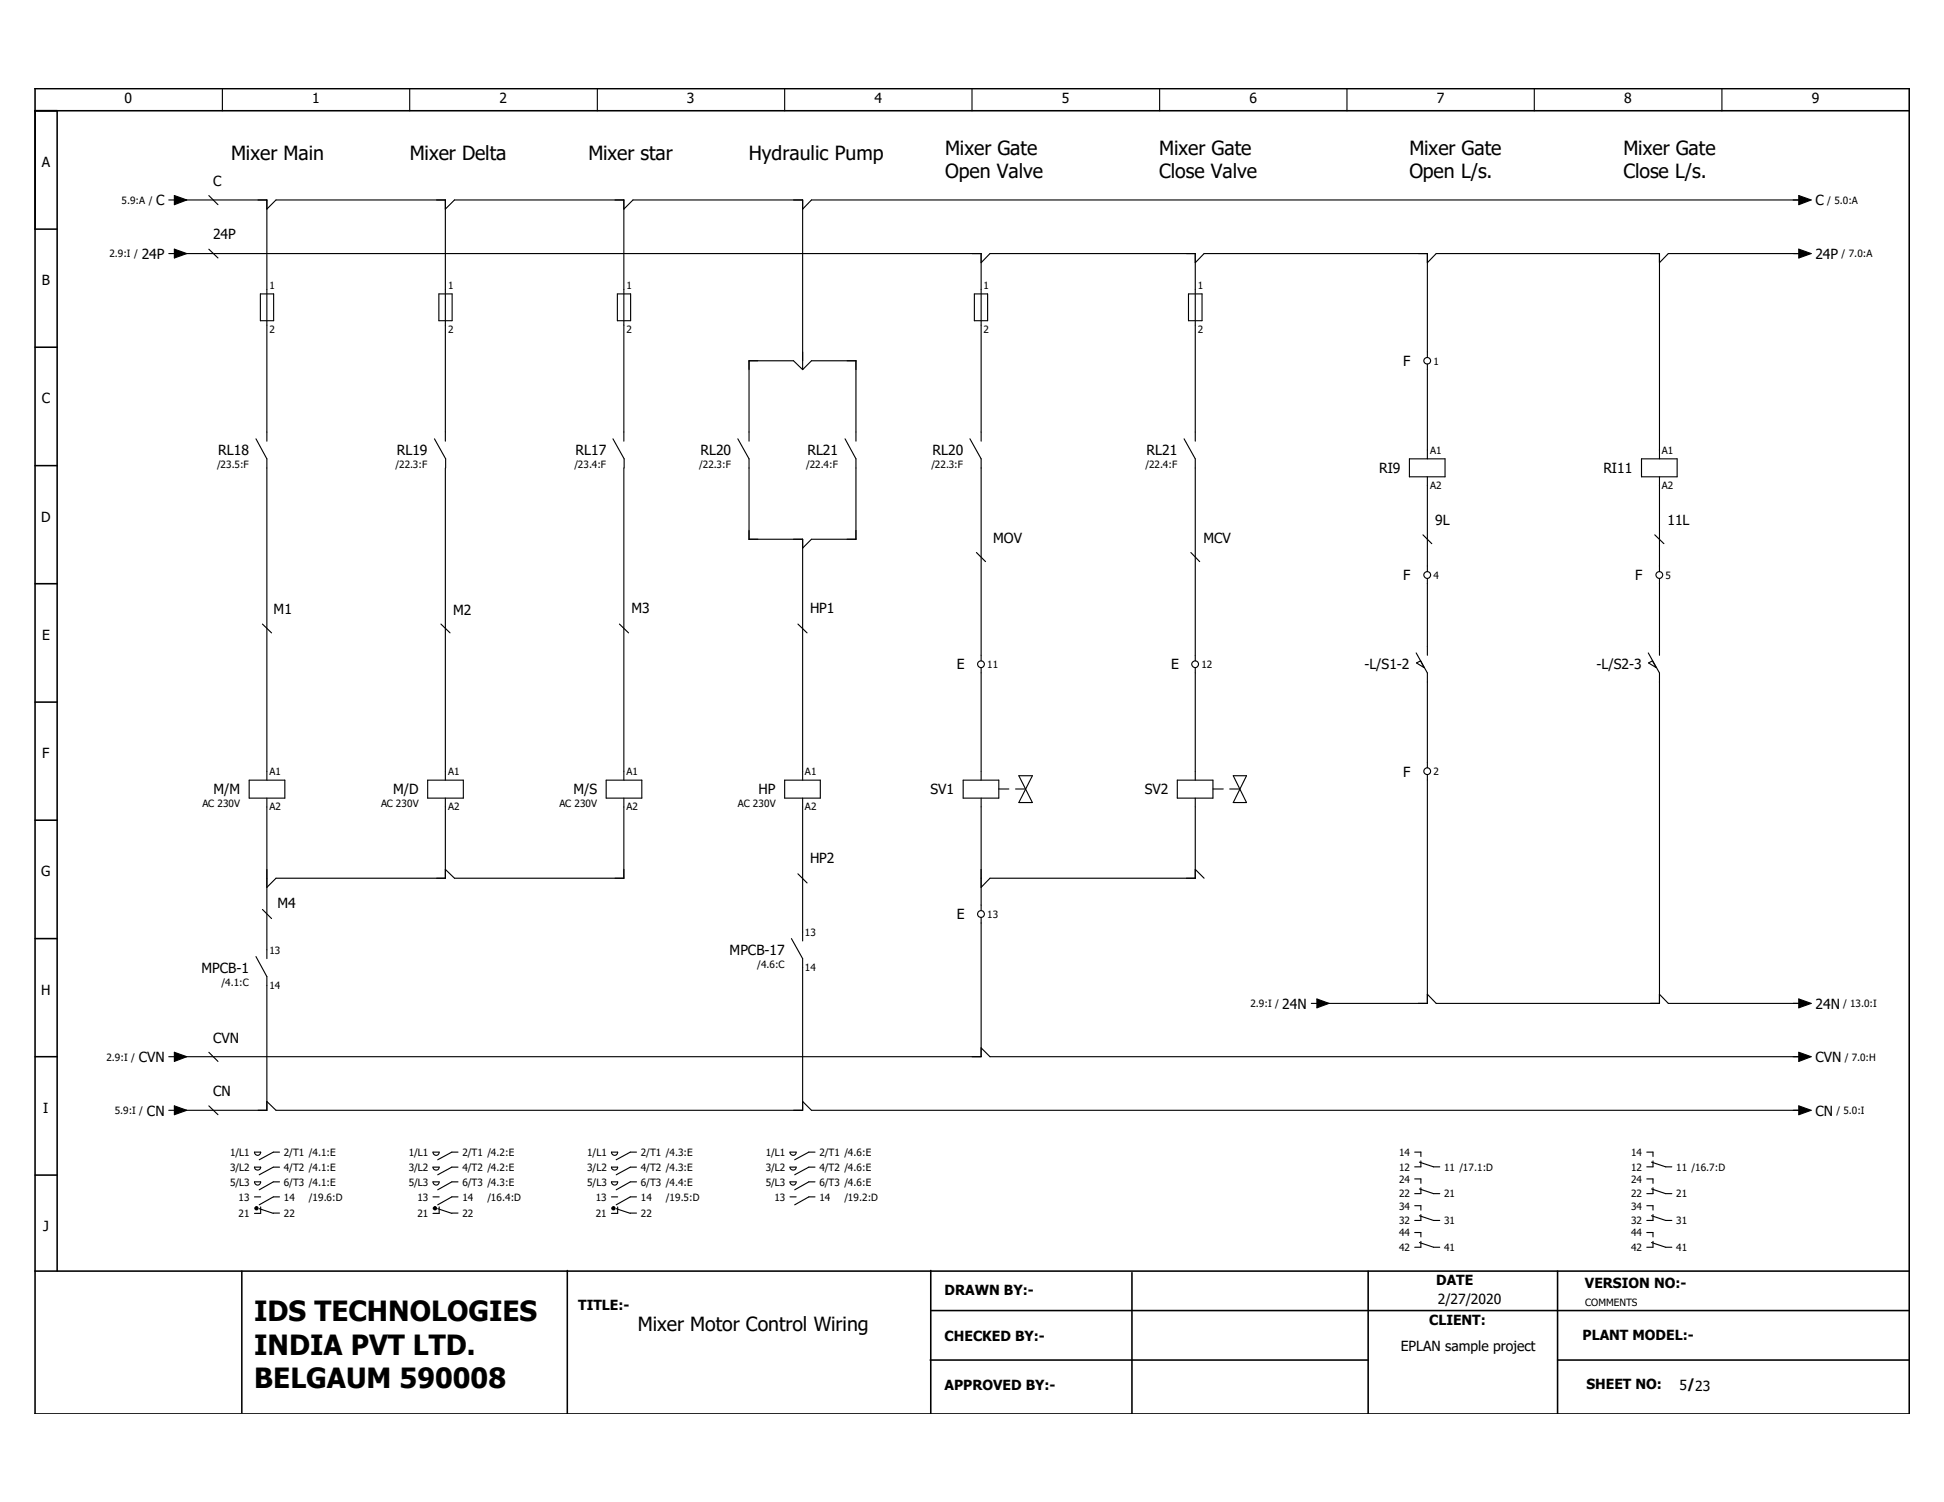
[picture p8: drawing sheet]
<svg xmlns="http://www.w3.org/2000/svg" width="279mm" height="216mm" viewBox="0 0 279 216" stroke-linecap="round" stroke-linejoin="round" font-family="sans-serif">
<path d="M195.6 12.6l-190.6 190.6M4.9 170.6l46.2 32.6M4.9 203.1l.2 .1" fill="none" stroke="#fff" stroke-width=".14"/>
<g fill="none" stroke="#000" stroke-width=".16">
<path d="M32 12.7v3.2M58.9 12.7v3.2M85.9 12.7v3.2M112.8 12.7v3.2M139.7 12.7v3.2M166.7 12.7v3.2M193.6 12.7v3.2M220.5 12.7v3.2M247.5 12.7v3.2M24.3 28.7h.8M24.3 36.4h.8M25.1 28.1l1.7 .6-1.7 .7z"/>
<path d="M25.1 35.8l1.7 .6-1.7 .7zM25.5 28.7h12.9v34.7M25.5 36.4h115.5v27M30 28.1l1.3 1.3M30 35.8l1.3 1.3M38.4 30.1l1.3-1.4h24.3v34.7M64 30.1l1.3-1.4h24.4v34.7M89.7 30.1l1.3-1.4h24.4v24.4M141 37.8l1.3-1.4h29.5v27M171.8 37.8l1.3-1.4h32v15M205.1 37.8l1.3-1.4h32.1v29.6M258.5 28.1l1.8 .6-1.8 .7z"/>
<path d="M258.5 35.8l1.8 .6-1.8 .7zM259 28.7h-142.4l-1.2 1.4M259 36.4h-19.2l-1.3 1.4M37.4 42.2h1.9v3.9h-1.9zM63.1 42.2h1.9v3.9h-1.9zM88.7 42.2h1.9v3.9h-1.9zM115.4 53.1l1.2-1.2h6.4v11.5M115.4 53.1l-1.4-1.2h-6.3v11.5M140 42.2h1.9v3.9h-1.9zM170.8 42.2h2v3.9h-2zM205.1 52.3v13.7M36.8 63.1l1.6 2.9v46.1"/>
<path d="M62.4 63.1l1.7 2.9v1.3M64 67.3v44.8M88.1 63.1l1.6 2.9v1.3M89.7 67.3v44.8M106 63.1l1.7 2.9v11.5h7.7v34.6M121.5 63.1l1.5 2.9v11.5h-6.4l-1.2 1.3M139.4 63.1l1.6 2.9v29M140.3 79.4l1.3 1.3M170.2 63.1l1.6 2.9v29M171.2 79.4l1.2 1.3M202.6 66h5.1v2.5h-5.1zM204.5 76.9l1.3 1.2"/>
<path d="M205.1 68.5v13.7M235.9 66h5.1v2.5h-5.1zM237.8 76.9l1.3 1.2M238.5 68.5v13.7M37.7 89.7l1.3 1.3M63.4 89.7l1.3 1.3M89 89.7l1.3 1.3M114.7 89.7l1.3 1.3M141 96v16.1M171.8 96v16.1M203.5 93.9l1.6 2.8v13.7M203.6 95.3l.6-.3 .5 1z"/>
<path d="M205.1 83.1v11.1M236.9 93.9l1.6 2.8v47.5h-32.1l-1.3-1.3M236.9 95.3l.6-.3 .5 1zM238.5 83.1v11.1M35.8 112.1h5.1v2.6h-5.1zM38.4 114.7v23.1M61.5 112.1h5.1v2.6h-5.1zM64 114.7v11.5h-24.3l-1.3 1.4M87.1 112.1h5.1v2.6h-5.1zM89.7 114.7v11.5h-24.4l-1.3-1.2M112.8 112.1h5.1v2.6h-5.1zM115.4 114.7v20.6"/>
<path d="M138.4 112.1h5.2v2.6h-5.2zM141 114.7v16.2M143.6 113.4h1.4M146 113.4h1.4M146.4 111.5h2l-2 3.9h2zM169.2 112.1h5.1v2.6h-5.1zM171.8 114.7v11.5h-29.5l-1.3 1.4M174.3 113.4h1.5M176.7 113.4h1.5M177.2 111.5h2l-2 3.9h2zM205.1 111.3v32.9h-15.4M36.8 137.5l1.6 2.9v19.2h-12.9"/>
<path d="M37.7 130.7l1.3 1.3M113.7 134.9l1.7 2.9v21.8h-75.7l-1.3-1.3M114.7 125.6l1.3 1.3M141 131.9v20h-115.5M171.8 125l1.3 1.2M24.3 159.6h.8M24.3 151.9h.8M25.1 151.3l1.7 .6-1.7 .7zM25.1 159l1.7 .6-1.7 .6zM30 159l1.3 1.2M30 151.3l1.3 1.3M115.4 158.3l1.2 1.3h142.4"/>
<path d="M141 150.6l1.3 1.3h116.7M188.5 144.2h.8M189.3 143.6l1.7 .6-1.7 .7zM238.5 142.9l1.3 1.3h19.2M258.5 143.6l1.8 .6-1.8 .7zM258.5 151.3l1.8 .6-1.8 .7zM258.5 159l1.8 .6-1.8 .6zM36.6 165.6h.9a.45 .45 0 0 1-.5 .5 .45 .45 0 0 1-.4-.5zM36.6 167.8h.9a.45 .45 0 0 1-.5 .4 .45 .45 0 0 1-.4-.4zM36.6 169.9h.9a.45 .45 0 0 1-.5 .4 .45 .45 0 0 1-.4-.4zM36.6 172h.9M37.3 173.7l2 .7"/>
<path d="M37.5 173.5v.9h-.9M39.3 174.4h.9M40.2 165.6h-.9l-2 1.1M40.2 167.8h-.9l-2 1.1M40.2 169.9h-.9l-2 1.1M40.2 172h-.9l-2 1.2M62.2 165.6h.9a.45 .45 0 0 1-.4 .5 .45 .45 0 0 1-.5-.5zM62.2 167.8h.9a.45 .45 0 0 1-.4 .4 .45 .45 0 0 1-.5-.4zM62.2 169.9h.9a.45 .45 0 0 1-.4 .4 .45 .45 0 0 1-.5-.4zM62.2 172h.9M62.9 173.7l2 .7M63.1 173.5v.9h-.9"/>
<path d="M64.9 174.4h.9M65.8 165.6h-.9l-2 1.1M65.8 167.8h-.9l-2 1.1M65.8 169.9h-.9l-2 1.1M65.8 172h-.9l-2 1.2M87.9 165.6h.9a.45 .45 0 0 1-.5 .5 .45 .45 0 0 1-.4-.5zM87.9 167.8h.9a.45 .45 0 0 1-.5 .4 .45 .45 0 0 1-.4-.4zM87.9 169.9h.9a.45 .45 0 0 1-.5 .4 .45 .45 0 0 1-.4-.4zM87.9 172h.9M88.6 173.7l2 .7M88.8 173.5v.9h-.9M90.6 174.4h.9"/>
<path d="M91.5 165.6h-.9l-2 1.1M91.5 167.8h-.9l-2 1.1M91.5 169.9h-.9l-2 1.1M91.5 172h-.9l-2 1.2M113.5 165.6h.9a.45 .45 0 0 1-.4 .5 .45 .45 0 0 1-.5-.5zM113.5 167.8h.9a.45 .45 0 0 1-.4 .4 .45 .45 0 0 1-.5-.4zM113.5 169.9h.9a.45 .45 0 0 1-.4 .4 .45 .45 0 0 1-.5-.4zM113.5 172h.9M117.1 165.6h-.9l-2 1.1M117.1 167.8h-.9l-2 1.1M117.1 169.9h-.9l-2 1.1M117.1 172h-.9l-2 1.2"/>
<path d="M203.3 165.6h.9v.6M203.3 169.5h.9v.6M203.3 173.3h.9v.6M203.3 177.2h.9v.6M204 167l2 .7h.9M204 170.9l2 .7h.9M204 174.8l2 .6h.9M204 178.6l2 .7h.9M204.2 166.9v.8h-.9M204.2 170.7v.9h-.9M204.2 174.6v.8h-.9M204.2 178.4v.9h-.9"/>
<path d="M236.7 165.6h.9v.6M236.7 169.5h.9v.6M236.7 173.3h.9v.6M236.7 177.2h.9v.6M237.4 167l2 .7h.9M237.4 170.9l2 .7h.9M237.4 174.8l2 .6h.9M237.4 178.6l2 .7h.9M237.6 166.9v.8h-.9M237.6 170.7v.9h-.9M237.6 174.6v.8h-.9M237.6 178.4v.9h-.9"/>
<circle cx="205.1" cy="51.9" r=".48"/>
<circle cx="141" cy="95.5" r=".48"/>
<circle cx="171.8" cy="95.5" r=".48"/>
<circle cx="205.1" cy="82.7" r=".48"/>
<circle cx="238.5" cy="82.7" r=".48"/>
<circle cx="205.1" cy="110.9" r=".48"/>
<circle cx="141" cy="131.4" r=".49"/>
</g>
<g fill="none" stroke="#000" stroke-width=".22">
<path d="M5 15.9h269.4M5 12.7h269.4v190.5h-269.4zM8.2 15.9v166.8M5 32.9h3.2M5 49.9h3.2M5 66.9h3.2M5 83.9h3.2M5 100.9h3.2M5 117.9h3.2M5 134.9h3.2M5 151.9h3.2M5 168.9h3.2"/>
<path d="M5 182.7h269.4M34.8 182.7v20.4M81.5 182.6v20.6M133.7 195.5h62.9M133.8 182.6v20.6M133.8 188.4h140.6M162.7 182.9v20.3M196.6 182.7v20.5M223.9 182.7v20.5M223.9 195.5h50.5"/>
</g>
<g fill="#000">
<path d="M36.6 173.5l.1-.1a.3 .3 0 0 1 .3 0 .3 .3 0 0 1 .2 .3h-.3h.3a.31 .31 0 0 1-.4 .3 .31 .31 0 0 1-.2-.5z" fill-rule="evenodd"/>
<path d="M62.4 173.4a.3 .3 0 0 1 .3 0 .3 .3 0 0 1 .1 .3h-.3h.3a.31 .31 0 0 1-.5 .2 .31 .31 0 0 1 .1-.5z" fill-rule="evenodd"/>
<path d="M87.9 173.5l.1-.1a.3 .3 0 0 1 .3 0 .3 .3 0 0 1 .2 .3h-.3h.3a.31 .31 0 0 1-.4 .3 .31 .31 0 0 1-.2-.5z" fill-rule="evenodd"/>
</g>
<path d="M25.1 28.1l1.7 .6-1.7 .7zM25.1 35.8l1.7 .6-1.7 .7zM258.5 28.1l1.8 .6-1.8 .7zM258.5 35.8l1.8 .6-1.8 .7zM25.1 159l1.7 .6-1.7 .6zM25.1 151.3l1.7 .6-1.7 .7zM189.3 143.6l1.7 .6-1.7 .7zM258.5 159l1.8 .6-1.8 .6zM258.5 151.3l1.8 .6-1.8 .7zM258.5 143.6l1.8 .6-1.8 .7z" fill="#000"/>
<g font-size="4">
<text x="36.5" y="189.9">IDS TECHNOLOGIES</text>
<text x="36.5" y="194.7">INDIA PVT LTD.</text>
<text x="36.5" y="199.5">BELGAUM 590008</text>
</g>
<g font-size="2.8">
<text x="33.2" y="23">Mixer Main</text>
<text x="58.9" y="23">Mixer Delta</text>
<text x="84.6" y="23">Mixer star</text>
<text x="107.6" y="23">Hydraulic Pump</text>
<text x="135.8" y="22.2">Mixer Gate</text>
<text x="166.6" y="22.2">Mixer Gate</text>
<text x="202.6" y="22.2">Mixer Gate</text>
<text x="233.3" y="22.2">Mixer Gate</text>
<text x="135.8" y="25.6">Open Valve</text>
<text x="166.6" y="25.6">Close Valve</text>
<text x="202.6" y="25.6">Open L/s.</text>
<text x="233.3" y="25.6">Close L/s.</text>
<text x="91.7" y="191.3">Mixer Motor Control Wiring</text>
</g>
<g font-size="2">
<text x="17.9" y="14.9">0</text>
<text x="44.9" y="14.9">1</text>
<text x="71.8" y="14.9">2</text>
<text x="98.7" y="14.9">3</text>
<text x="125.7" y="14.9">4</text>
<text x="152.6" y="14.9">5</text>
<text x="179.6" y="14.9">6</text>
<text x="206.5" y="14.9">7</text>
<text x="233.4" y="14.9">8</text>
<text x="260.4" y="14.9">9</text>
<text x="6" y="24">A</text>
<text x="22.4" y="29.5">C</text>
<text x="30.6" y="26.7">C</text>
<text x="260.9" y="29.5">C</text>
<text x="30.6" y="34.4">24P</text>
<text x="6" y="41">B</text>
<text x="20.4" y="37.2">24P</text>
<text x="260.9" y="37.2">24P</text>
<text x="201.7" y="52.6">F</text>
<text x="6" y="58">C</text>
<text x="31.4" y="65.4">RL18</text>
<text x="57" y="65.4">RL19</text>
<text x="82.7" y="65.4">RL17</text>
<text x="100.7" y="65.4">RL20</text>
<text x="116" y="65.4">RL21</text>
<text x="134" y="65.4">RL20</text>
<text x="164.8" y="65.4">RL21</text>
<text x="198.2" y="68">RI9</text>
<text x="230.5" y="68">RI11</text>
<text x="5.9" y="75">D</text>
<text x="206.3" y="75.4">9L</text>
<text x="239.6" y="75.4">11L</text>
<text x="142.7" y="78">MOV</text>
<text x="173" y="78">MCV</text>
<text x="201.7" y="83.4">F</text>
<text x="235" y="83.4">F</text>
<text x="39.3" y="88.3">M1</text>
<text x="65.1" y="88.4">M2</text>
<text x="90.8" y="88.2">M3</text>
<text x="116.4" y="88.2">HP1</text>
<text x="6.1" y="92">E</text>
<text x="137.5" y="96.2">E</text>
<text x="168.3" y="96.2">E</text>
<text x="196.1" y="96.2">-L/S1-2</text>
<text x="229.4" y="96.2">-L/S2-3</text>
<text x="6.1" y="109">F</text>
<text x="201.7" y="111.6">F</text>
<text x="30.7" y="114.2">M/M</text>
<text x="56.5" y="114.2">M/D</text>
<text x="82.4" y="114.2">M/S</text>
<text x="109" y="114.2">HP</text>
<text x="133.7" y="114.2">SV1</text>
<text x="164.5" y="114.2">SV2</text>
<text x="5.9" y="126">G</text>
<text x="116.4" y="124.1">HP2</text>
<text x="39.9" y="130.5">M4</text>
<text x="104.9" y="137.3">MPCB-17</text>
<text x="137.5" y="132.2">E</text>
<text x="5.9" y="143">H</text>
<text x="29" y="139.8">MPCB-1</text>
<text x="30.6" y="149.9">CVN</text>
<text x="184.3" y="145">24N</text>
<text x="260.9" y="145">24N</text>
<text x="19.9" y="152.7">CVN</text>
<text x="260.9" y="152.7">CVN</text>
<text x="6.2" y="160">I</text>
<text x="21.1" y="160.4">CN</text>
<text x="30.6" y="157.6">CN</text>
<text x="260.9" y="160.4">CN</text>
<text x="6.2" y="177">J</text>
<text x="206.4" y="184.7">DATE</text>
<text x="227.8" y="185.2">VERSION NO:-</text>
<text x="83.1" y="188.3">TITLE:-</text>
<text x="135.8" y="186.1">DRAWN BY:-</text>
<text x="205.4" y="190.4">CLIENT:</text>
<text x="206.7" y="187.5">2/27/2020</text>
<text x="135.8" y="192.8">CHECKED BY:-</text>
<text x="201.3" y="194.2">EPLAN sample project</text>
<text x="227.5" y="192.6">PLANT MODEL:-</text>
<text x="135.8" y="199.9">APPROVED BY:-</text>
<text x="228" y="199.6">SHEET NO:</text>
<text x="241.4" y="199.8">5/23</text>
</g>
<g font-size="1.4">
<text x="17.5" y="29.3">5.9:A /</text>
<text x="262.6" y="29.3">/ 5.0:A</text>
<text x="15.7" y="37">2.9:I /</text>
<text x="38.7" y="41.5">1</text>
<text x="64.4" y="41.5">1</text>
<text x="90" y="41.5">1</text>
<text x="141.4" y="41.5">1</text>
<text x="172.2" y="41.5">1</text>
<text x="264.7" y="37">/ 7.0:A</text>
<text x="38.7" y="47.9">2</text>
<text x="64.4" y="47.9">2</text>
<text x="90" y="47.9">2</text>
<text x="141.4" y="47.9">2</text>
<text x="172.2" y="47.9">2</text>
<text x="206" y="52.4">1</text>
<text x="205.5" y="65.2">A1</text>
<text x="238.8" y="65.2">A1</text>
<text x="31.2" y="67.3">/23.5:F</text>
<text x="56.9" y="67.3">/22.3:F</text>
<text x="82.5" y="67.3">/23.4:F</text>
<text x="100.5" y="67.3">/22.3:F</text>
<text x="115.9" y="67.3">/22.4:F</text>
<text x="133.9" y="67.3">/22.3:F</text>
<text x="164.6" y="67.3">/22.4:F</text>
<text x="205.5" y="70.3">A2</text>
<text x="238.8" y="70.3">A2</text>
<text x="206" y="83.2">4</text>
<text x="239.4" y="83.2">5</text>
<text x="141.9" y="96">11</text>
<text x="172.7" y="96">12</text>
<text x="38.7" y="111.4">A1</text>
<text x="64.4" y="111.4">A1</text>
<text x="90" y="111.4">A1</text>
<text x="115.7" y="111.4">A1</text>
<text x="206" y="111.4">2</text>
<text x="29.1" y="116">AC 230V</text>
<text x="38.7" y="116.5">A2</text>
<text x="54.8" y="116">AC 230V</text>
<text x="64.4" y="116.5">A2</text>
<text x="80.4" y="116">AC 230V</text>
<text x="90" y="116.5">A2</text>
<text x="106" y="116">AC 230V</text>
<text x="115.7" y="116.5">A2</text>
<text x="141.9" y="132">13</text>
<text x="38.7" y="137.1">13</text>
<text x="115.7" y="134.5">13</text>
<text x="31.8" y="141.7">/4.1:C</text>
<text x="38.7" y="142.2">14</text>
<text x="108.8" y="139.1">/4.6:C</text>
<text x="115.7" y="139.6">14</text>
<text x="179.7" y="144.8">2.9:I /</text>
<text x="264.9" y="144.8">/ 13.0:I</text>
<text x="15.3" y="152.4">2.9:I /</text>
<text x="265.1" y="152.4">/ 7.0:H</text>
<text x="16.5" y="160.1">5.9:I /</text>
<text x="263.9" y="160.1">/ 5.0:I</text>
<text x="33.1" y="166.2">1/L1</text>
<text x="40.8" y="166.2">2/T1 /4.1:E</text>
<text x="58.8" y="166.2">1/L1</text>
<text x="66.5" y="166.2">2/T1 /4.2:E</text>
<text x="84.4" y="166.2">1/L1</text>
<text x="92.1" y="166.2">2/T1 /4.3:E</text>
<text x="110.1" y="166.2">1/L1</text>
<text x="117.8" y="166.2">2/T1 /4.6:E</text>
<text x="201.1" y="166.2">14</text>
<text x="234.4" y="166.2">14</text>
<text x="33.1" y="168.3">3/L2</text>
<text x="33.1" y="170.4">5/L3</text>
<text x="34.3" y="172.6">13</text>
<text x="40.8" y="172.6">14</text>
<text x="40.8" y="168.3">4/T2 /4.1:E</text>
<text x="40.8" y="170.4">6/T3 /4.1:E</text>
<text x="44.4" y="172.6">/19.6:D</text>
<text x="58.8" y="168.3">3/L2</text>
<text x="58.8" y="170.4">5/L3</text>
<text x="60" y="172.6">13</text>
<text x="66.5" y="172.6">14</text>
<text x="66.5" y="168.3">4/T2 /4.2:E</text>
<text x="66.5" y="170.4">6/T3 /4.3:E</text>
<text x="70.1" y="172.6">/16.4:D</text>
<text x="84.4" y="168.3">3/L2</text>
<text x="84.4" y="170.4">5/L3</text>
<text x="85.6" y="172.6">13</text>
<text x="92.1" y="172.6">14</text>
<text x="92.1" y="168.3">4/T2 /4.3:E</text>
<text x="92.1" y="170.4">6/T3 /4.4:E</text>
<text x="95.7" y="172.6">/19.5:D</text>
<text x="110.1" y="168.3">3/L2</text>
<text x="110.1" y="170.4">5/L3</text>
<text x="111.3" y="172.6">13</text>
<text x="117.8" y="172.6">14</text>
<text x="117.8" y="168.3">4/T2 /4.6:E</text>
<text x="117.8" y="170.4">6/T3 /4.6:E</text>
<text x="121.4" y="172.6">/19.2:D</text>
<text x="201.1" y="168.3">12</text>
<text x="201.1" y="172.1">22</text>
<text x="201.1" y="170">24</text>
<text x="201.1" y="173.9">34</text>
<text x="207.6" y="168.3">11 /17.1:D</text>
<text x="207.6" y="172.1">21</text>
<text x="234.4" y="168.3">12</text>
<text x="234.4" y="172.1">22</text>
<text x="234.4" y="170">24</text>
<text x="234.4" y="173.9">34</text>
<text x="240.9" y="168.3">11 /16.7:D</text>
<text x="240.9" y="172.1">21</text>
<text x="34.3" y="174.9">21</text>
<text x="40.8" y="174.9">22</text>
<text x="60" y="174.9">21</text>
<text x="66.5" y="174.9">22</text>
<text x="85.6" y="174.9">21</text>
<text x="92.1" y="174.9">22</text>
<text x="201.1" y="176">32</text>
<text x="201.1" y="179.8">42</text>
<text x="201.1" y="177.7">44</text>
<text x="207.6" y="176">31</text>
<text x="207.6" y="179.8">41</text>
<text x="234.4" y="176">32</text>
<text x="234.4" y="179.8">42</text>
<text x="234.4" y="177.7">44</text>
<text x="240.9" y="176">31</text>
<text x="240.9" y="179.8">41</text>
<text x="227.8" y="187.8">COMMENTS</text>
</g>
</svg>
